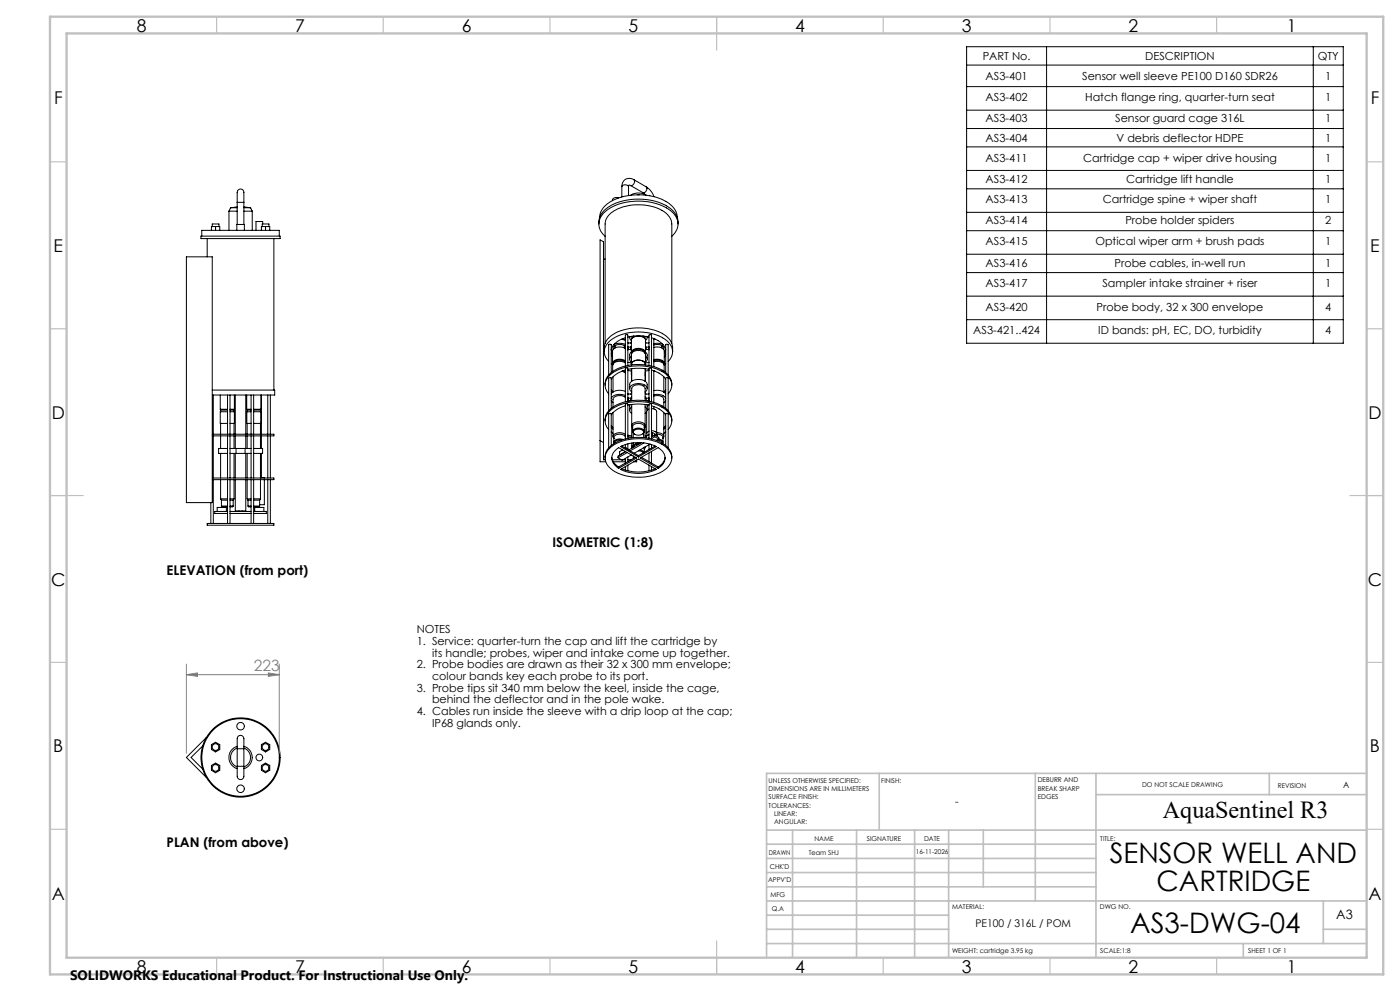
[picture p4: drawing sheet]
<svg xmlns="http://www.w3.org/2000/svg" width="420mm" height="297mm" viewBox="0 0 420 297" stroke-linecap="round" stroke-linejoin="round" font-family="sans-serif">
<g fill="none" stroke="#000" stroke-width=".3">
<path d="M185.6 59.3l-.5-.1a1 1 0 0 0-1.3 .9M186.5 55.9a1.17 1.17 0 0 1 2.1 0M186.5 55.9v3.1M188.6 55.9v2.7M189.2 55.6l-.5-.1-.1 .4M189.2 58.5a4.6 4.6 0 0 1 4.7 0M189.2 55.6l3.7 2.1M190.2 53.9a2.28 2.28 0 0 0-2.5-.2 2.28 2.28 0 0 0-1.2 2.2M190.2 53.9a1.15 1.15 0 0 1-1 1.7M190.2 53.9l3.7 2.1M191.2 58.4h.6M192.9 57.7l.7 .6"/>
<path d="M193.9 56l1.5 1.5 .8 1.4M193.9 56a1.15 1.15 0 0 1-1 1.7M194.9 58.7h.1M55.9 77h7.8v73.6h-7.8zM60.3 70.8h23.7v.7h-23.7zM60.5 70.8v-1.8h23.3v1.8M62.2 71.5v5.5M63.4 69v-1.1h2.5v1.1M63.7 67.9v-.8h2v.8M64.7 67.9v1.1M68.7 63.3h2.5M68.7 63.3v5.7"/>
<path d="M69.2 62.3h2M69.2 62.3l-.5 1M71 69v-1.7h2.3v1.7M71.2 60.6a7.1 7.1 0 0 1 .2-3.6 1.11 1.11 0 0 1 1.4-.1 1.11 1.11 0 0 1 .4 1.4v2.3M71.2 60.6h2M71.2 60.6v6.7M71.2 62l-2 .3M73.2 63.3h2.5M73.2 62.3h2M73.2 60.6v6.7M73.2 62l2 .3M75.2 62.3l.5 1"/>
<path d="M75.7 63.3v5.7M78.4 69v-1.1h2.5v1.1M78.7 67.9v-.8h2v.8M78.8 67.1v-.7h-2v2.6M79.7 67.9v1.1M82.2 71.5v45.4M179.7 67.1a5.5 5.5 0 0 1 3.3-5.3 17.9 17.9 0 0 1 18.3 .8 5.2 5.2 0 0 1 2.1 4.5M179.9 65.1a6.4 6.4 0 0 1 4.8-5.4 17.6 17.6 0 0 1 16.4 1.6 4.9 4.9 0 0 1 2.1 3.8M179.9 65.1h.1M181 77.6h.5M181.5 70.8a4.7 4.7 0 0 1 .6-7.8 17.8 17.8 0 0 1 19.2 .2 4.6 4.6 0 0 1 .2 7.6M203.2 65.1h.1"/>
<path d="M63.7 116.9h18.7v1.5h-18.7M64 118.4v11.7M66.1 118.4v4.3M68.3 118.4v11.7M69 118.4v11.7M70.3 118.4v4.3M70.6 118.4v11.7M73.7 118.4v11.7M74 118.4v4.3M75.3 118.4v11.7M76.1 118.4v11.7M78.3 118.4v4.3"/>
<path d="M78.4 118.4v11.7M80.3 118.4v11.7M81.1 118.4v11.7M181.3 105.4a5.8 5.8 0 0 1 4.5-6.1 15.5 15.5 0 0 1 14.3 1.6 4.7 4.7 0 0 1 1.7 4.5M181.5 115.4a4.9 4.9 0 0 1 3.2-4.6 15.1 15.1 0 0 1 15.2 1 4.3 4.3 0 0 1 1.6 3.6M181.5 102.9v-35.8a5.5 5.5 0 0 1 4.2-4.7 15 15 0 0 1 14.2 1.6 4.6 4.6 0 0 1 1.6 3.1v35.8M182.6 118a4 4 0 0 1 1.2-6.2 14.9 14.9 0 0 1 16.1 .4 3.9 3.9 0 0 1 .5 5.8M182.6 108.3a4 4 0 0 1 .8-6.5 15.2 15.2 0 0 1 16.7 .3 4 4 0 0 1 .3 6.2M183.4 117.2l.3 .4M183.4 106.1l.4 .9M183.4 109l.4 .3M183.4 111.7v-8.3l-.5-.3-.3 .3v9"/>
<path d="M183.4 104.8l.4 1M183.9 112.9v4.6l-.5-.7M184.2 103.3l1.7-.4 1.7 .4M184.2 103.8l.3 .2M184.5 103.5v.8M186.4 101.7l1.2 .3M186.5 111.3l1.1 .5M186.7 111.2l.9 .5M186.8 101.5l.4 .3M187.3 104l.3-.2a2.46 2.46 0 0 0-3.7 .6l.1 .3M187.3 103.5v.8M187.6 108.8a2.82 2.82 0 0 0-3.8 .5v2"/>
<path d="M187.6 108.5a2.46 2.46 0 0 0-3.7 .6M187.6 108.2a2.71 2.71 0 0 0-3.8 .6l.1 .4M187.6 104.5a2.58 2.58 0 0 0-3.8 .7v3.7M187.6 101.2l-.2 .1a5.7 5.7 0 0 0-4 3.5l.4 .5M187.6 119.1a2.49 2.49 0 0 0-3.7 .6v2.3M187.6 118.6a3.5 3.5 0 0 0-4.2 .7M187.6 117.3a3.5 3.5 0 0 0-4.2 .8M187.6 110.9l-.3 .1a7.5 7.5 0 0 0-3.9 2.6M188.3 103.9l.2 .5-.2 .5M188.3 119.2l.2 .5-.2 .5v-9.7l-.4-.2-.3 .2v9.9M188.3 110.7l2.6-.3 3.8 .3M188.3 109.5v-9l-.4-.2-.3 .2v9.2"/>
<path d="M188.3 101l3.1-.4 3.3 .4M188.3 111.1l1.1 .1M188.3 108.6l1.1 .2M188.9 101.1v-.2l.1 .6 .4 .5M188.9 116.4v-1.2a2.72 2.72 0 0 1 3.6-1.4 1.86 1.86 0 0 1 1.7 1.4v1.2M189.4 105.7v-3.8a2.51 2.51 0 0 1 3.7-.7l.5 .6v3.9M189.4 105.5l-.5 .7v1.4M189.4 102.5l-.2 .3-.9-.1M189.4 103.8a.89 .89 0 0 0 0 1.2M189.4 110.5v1.6M189.4 104h-1v.7h1M189.4 109.1v-2.8a2.37 2.37 0 0 1 3.6-.9l.6 .8v3.2"/>
<path d="M189.4 108.3v1.1M189.4 106.7a1.05 1.05 0 0 0 0 1.8M189.5 109.4a1.46 1.46 0 0 1 1.8-1.5h.3a1.49 1.49 0 0 1 2 1.5M189.5 106a1.39 1.39 0 0 1 1.7-1.6h.3a1.58 1.58 0 0 1 2.1 1.6M189.5 109.4a1.98 1.98 0 0 1 3-1.3l.2 .1a1.03 1.03 0 0 1 .8 1.2M189.5 112.4l-.1 1.9M189.5 105.9a2.33 2.33 0 0 1 4-.1v.1M189.5 111.7v.8M189.5 117.8l-.3 .3-.9-.1M189.5 119.3h-1.1v.7l1.1 .1v-3.7a2.32 2.32 0 0 1 4 0v3.7l1.2-.1M189.5 117.4a1.23 1.23 0 0 1-.5-1.4 1.23 1.23 0 0 1 1.2-.9 2.98 2.98 0 0 1 4 1.3l-.7 1M189.5 119l-.3 .5 .1 .6"/>
<path d="M189.5 110.5v3.8M189.6 100.8v.7M190.1 100.7v.3M193 100.7l-.1 .3M193.4 100.8l.1 .7M193.5 112.4l.1 1.9M193.5 111.7l.1 .8M193.5 117.8l.3 .3 .9-.1M193.5 119l.4 .4-.1 .7M193.5 110.5v3.8M193.5 119.3h1.2M193.6 108.3v.1"/>
<path d="M193.6 102.5l.2 .3 .9-.1M193.6 106.7a1.03 1.03 0 0 1 0 1.8M193.6 105.5l.5 .7 .1 1.4M193.6 103.8a.89 .89 0 0 1 0 1.2M193.6 110.5v1.6M193.6 104h1.1M193.6 104.7h1.1M194.1 100.9v.6l-.5 .5M194.2 100.9v.2M194.7 103.9l-.2 .5 .2 .5M194.7 119.2l-.2 .5 .2 .5v-9.8l.5-.1 .2 .2v9.9M194.7 109.5v-9.1l.4-.1 .3 .2v9.2"/>
<path d="M194.7 111.1l-1.1 .1M194.7 108.6l-1.1 .2M195.4 101.2a6 6 0 0 1 4.3 3.6l-.4 .5M195.4 110.9l.3 .1a7.4 7.4 0 0 1 4 2.6M196.1 108.4l1.2-.1a1.79 1.79 0 0 1 1.9 1.2v1.8M196.1 108.1a2.14 2.14 0 0 1 3 1M196.1 107.8l1-.1a1.62 1.62 0 0 1 2.1 1.5M196.1 104.1l1-.1a1.93 1.93 0 0 1 2.2 1.2v3.7M196.1 103.4l.5-.1a1.92 1.92 0 0 1 2.5 1.2v.2M196.1 103l1.1-.1 1.7 .4M196.1 118.3l1.1-.1a2.77 2.77 0 0 1 2.5 1.1M196.1 117.1l1.1-.1a2.66 2.66 0 0 1 2.5 1.1"/>
<path d="M196.1 118.7l.5-.1a2.02 2.02 0 0 1 2.5 1.1v2.3M196.1 101.5v8.4M196.1 111.1v9.5M196.3 101.5l-.2 .1M196.4 111.2l-.3 .1M196.5 111.3l-.4 .1M196.6 101.7l-.5 .1M198.5 103.5v.8M198.9 103.8l-.4 .2M199.1 112.9v4.6M199.7 117.2l-.3 .4M199.7 116.8l-.6 .7"/>
<path d="M199.7 106.1l-.4 .9M199.7 109l-.5 .3M199.7 111.7v-8.4l.4-.2 .3 .3v9M199.7 104.8l-.4 1M63.7 130.1h18.5v.5h-18.5M64 130.6v12.7M66.1 122.7h2.2M66.1 122.7l.1 .2M66.2 122.9h2.1M66.2 122.9v.5M66.2 126.9v3.2M66.2 130.6v3.8"/>
<path d="M66.2 135.9v7.4M68.3 123.4h-2.2v3.5h2.2M68.3 134.4h-2.7v1.5h2.7M68.3 130.6v12.7M69 123.4h1.3v3.5h-1.3M69 122.7h1.3M69 122.9h1.2M69 135.9h1.8M69 134.4h1.8M69 130.6v12.7M70.2 122.9v.5M70.2 126.9v3.2"/>
<path d="M70.2 130.6v3.8M70.2 135.9v7.4M70.3 122.7l-.1 .2M70.6 130.6v3.8M70.6 135.9v7.4M70.8 135.9h2.7M70.8 134.4h2.7M70.8 134.4v1.5M73.5 135.9h1.8M73.5 134.4h1.8M73.5 134.4v1.5M73.7 130.6v3.8"/>
<path d="M73.7 135.9v7.4M74 122.7h1.3M74 122.7l.2 .2M74.2 122.9h1.1M74.2 122.9v.5M74.2 126.9v3.2M74.2 130.6v3.8M74.2 135.9v7.4M75.3 123.4h-1.3v3.5h1.3M75.3 130.6v12.7M76.1 123.4h2.1v3.5h-2.1M76.1 122.7h2.2"/>
<path d="M76.1 122.9h2M76.1 134.4h2.7v1.5h-2.7M76.1 130.6v12.7M78.1 122.9v.5M78.1 126.9v3.2M78.1 130.6v3.8M78.1 135.9v7.4M78.3 122.7l-.2 .2M78.4 130.6v3.8M78.4 135.9v7.3M80.3 130.6v12.7M81.1 130.6v12.7"/>
<path d="M180 132l1 .6M181.5 137.3a5 5 0 0 1 3.7-4.9 14.6 14.6 0 0 1 15 1.6 4.1 4.1 0 0 1 1.3 3.3M181.5 126.1a5.4 5.4 0 0 1 4.2-5.1 15 15 0 0 1 14.2 1.6 4.2 4.2 0 0 1 1.6 3.5M181.6 137.8h-.6v-65.3l-1-.6v66.5h1.7M182.6 128.7a4 4 0 0 1 1.2-6.2 14.9 14.9 0 0 1 16.1 .4 3.8 3.8 0 0 1 .5 5.8M182.7 134.6a14 14 0 0 1 13.2-2.5 6.7 6.7 0 0 1 5.6 4.9 5.4 5.4 0 0 1-4.2 5 14.7 14.7 0 0 1-14.5-1.9 3.7 3.7 0 0 1-.1-5.5zM183.4 120.1l.5 .6M183.4 127.9l.5 .7M183.4 129.5l.5 .4M183.4 133.5v-9.4l-.4-.2-.4 .2v10.1M183.4 127.5l.5 .7M183.4 122.4v-9.1l-.5-.1-.3 .2v9.7"/>
<path d="M183.6 137.1a3.8 3.8 0 0 0 2 2.8M183.7 137.8h2.8M183.9 123.6v7.2M184 138.4h3.6M184.1 131.4h.1M184.5 135l1.1-.8 5.4 3.1-5.4 3.1a3.2 3.2 0 0 1-1.1-5.4zM185.6 139.9v.5M185.9 136.3v.1M185.9 136.4l-.5 .3v.5M186.2 133.8a12.6 12.6 0 0 1 10.7 0l-5.4 3.1zM186.4 131.9h-.5a1.27 1.27 0 0 0-1.5 .9M186.5 133.7l5 2.9"/>
<path d="M186.8 134.8l-.9 .6v.9M186.9 137.8h.7M186.9 131.7l-.9-.2a1.29 1.29 0 0 0-1.7 1.4M187.6 130.9a2.13 2.13 0 0 0-3.5 .2v1.5M187.6 130.2a2.58 2.58 0 0 0-3.7 .5l.2 .7M187.6 121.6l-.3 .1a7.5 7.5 0 0 0-3.9 2.6M187.6 133.2v1.1M187.6 137.4v1.4M187.6 139.8v1.1M187.6 135.3l-1.7 1M187.7 135.4l-1.8 1M187.8 134.3v.1"/>
<path d="M187.8 134.3l.9 .5M187.8 134.3h-.1M188.2 135.6l-2.8 1.6M188.3 131.4v-10.2l-.4-.2-.3 .2v10.3M188.3 130.8l1.2 .3M188.3 121.4l3.2-.3 3.2 .3M188.3 130.4l1.2 .2M188.3 133v1.5M188.3 136.9v1.5M188.3 139.4v1.7M188.3 137.8h1M188.4 120.2h.3"/>
<path d="M189 121.3l-.1 1.6M189.4 136.3l-2.7 1.6-1.3-.7M189.5 122a1.11 1.11 0 0 0 0 1.9M189.5 121.2v10M189.5 132.8v1.3M189.8 129.3v-1.4a2.04 2.04 0 0 1 3.5 0v1.4M189.8 128.1a.98 .98 0 0 1-.1-1.1 .98 .98 0 0 1 1-.5l.9-.1a1.43 1.43 0 0 1 1.9 1.5l-.2 .2M190 133.9l-.2 .3M190 133.3l-.4 .5v.5M190 129.8v1.4M190 132.7v1.1M190 136.7v.7"/>
<path d="M190.1 129.1a1.91 1.91 0 0 1 3 .4 1.75 1.75 0 0 1-3.1 0zM190.1 138.4h.9M190.2 130a.86 .86 0 0 1-.4-1.1 .86 .86 0 0 1 1-.5l.5-.1a1.37 1.37 0 0 1 1.9 1.3l-.3 .4M190.6 138.1l.4 .3M190.6 137.1l-5 2.8M191 137.9v.5M191 133.1v.4M191.5 135.1l1 .2 .5 .4M191.5 136.6v.3M191.8 133h-.4a.97 .97 0 0 0-1.2 .9M192 132.9h-.3a1.18 1.18 0 0 0-1.7 1.2M192 134.8l.9 .3 .3 .5"/>
<path d="M192.1 137.3l5.3-3.1a3.4 3.4 0 0 1 2.1 3.1 3.4 3.4 0 0 1-2.1 3.1zM192.4 132.7l-3.8 2.2M192.4 137.1l5 2.8M193.1 129.8v1.4M193.2 132.7l-4.1 2.4M193.2 134.1l.1 1.4M193.3 128.1h.1M193.5 134.1l-.2 .5M193.5 121.2v10M193.8 131l-.3 .1M194 123.4l-.5 .5M194.1 121.3l.1 1.6-.7-.9"/>
<path d="M194.3 130.5l-.8 .1M194.6 120.2h-.2M194.7 129.2a.71 .71 0 0 0-.6 .5 .71 .71 0 0 0 .2 .8M194.7 122.6l-.7 .7v6.7M194.7 131.3v-10.2l.5-.1 .2 .2v10.3M194.7 133.3v1.4M194.7 135.7v2.7M194.7 139.4v1.7M194.7 130.3l-.9 .5v.4M194.7 131.2l-.2 .1M195 133.1l-4.7 2.7M195.4 129.1h.3a.97 .97 0 0 1 1.2 1.2"/>
<path d="M195.4 122.4l.3 .1a1.24 1.24 0 0 1 1.3 .8v6.7M195.4 121.6l.3 .1a7.4 7.4 0 0 1 4 2.6M195.4 133.2v1.1M195.4 135.3v3.5M195.4 139.8v1.1M195.8 129.6v1M195.8 129.6l1.4 .9v.3M195.8 130.6l.1 .1M195.8 129.6l-.4 .3M195.8 130.6l-.4 .2M195.9 130.7l-.5 .2M196.1 121.8v.8"/>
<path d="M196.4 130.4l-.5 .3M196.4 130.4v.5M196.4 130.9l-1 .5M196.4 130.4l1.2 .7v.5M196.4 130.9l1.2 .7M196.5 133.7l-5 2.9M197 130.1h.3a1.48 1.48 0 0 1 1.6 1v1.5M197 129.7h.2a1.37 1.37 0 0 1 1.8 1.6l-.1 .1M197.2 131.9a1.32 1.32 0 0 1 1.5 .9M197.4 139.9v.5M197.6 131.6a1.09 1.09 0 0 1 1.2 1.3M197.6 131.6l-.7 .4"/>
<path d="M198.9 131.4h.1M199.1 123.6v7.2M199.5 137.1a4 4 0 0 1-2.1 2.8M199.7 120.1l-.6 .6M199.7 127.9l-.6 .7M199.7 129.5l-.6 .4M199.7 133.5v-9.5l.4-.1 .3 .2v10.1M199.7 127.5l-.6 .7M199.7 122.4v-9.1l.5-.1 .2 .1v9.8M62.2 156.9h20v.5h-20zM63.3 150.6v6.3M63.7 143.3h18.5v.5h-18.5"/>
<path d="M64 143.8v13.1M65.2 153.3v-1.2h2.7v1.2M66.2 149.5h2.1M66.2 149.5l.2 .4M66.2 143.8v5.7M66.4 149.9h1.9M66.4 151.7l.2 .2h1.7M66.4 151.7h1.9M66.4 149.9v1.8M68.3 143.8v13.1M68.3 153.3h-3.9v.6h3.9M69 149.5h1.2"/>
<path d="M69 149.9h1M69 151.7h1M69 143.8v13.1M69 153.3h6.3M69 153.9h6.3M70 151.7l-.3 .2h-.7M70 149.9v1.8M70.2 149.5l-.2 .4M70.2 143.8v5.7M70.6 143.8v9.3h3.1v-9.3M71.7 153.1v.2M72.7 153.1v.2"/>
<path d="M74.2 149.5h1.1M74.2 149.5l.2 .4M74.2 143.8v5.7M74.4 149.9h.9M74.4 151.7h.9M74.4 151.7l.2 .2h.7M74.4 149.9v1.8M75.3 143.8v13.1M76.1 149.5h2M76.1 149.9h1.8M76.1 151.7h1.8M76.1 143.8v13.1"/>
<path d="M76.1 153.3h3.8v.6h-3.8M76.4 153.3v-1.2h2.8v1.2M77.9 151.7l-.2 .2h-1.6M77.9 149.9v1.8M78.1 143.2l1.2 .1M78.1 149.5l-.2 .4M78.1 143.8v5.7M79.3 143.8v7.5h-1.4M80.3 143.8v13.1M81.1 143.8v13.1M186.2 140.7l5.3-3.1 5.4 3.1a12.6 12.6 0 0 1-10.7 0zM186.5 140.4a12.7 12.7 0 0 0 10 0"/>
<path d="M60.8 223.6l-3.5 3.4 3.5 3.5M61.9 221l-6 6 6 6M63.4 223.2l1.3-.7 1.2 .7v1.4l-1.2 .8-1.3-.8zM63.4 229.4l1.3-.7 1.2 .7v1.5l-1.2 .7-1.3-.7zM71.2 224.4a7.4 7.4 0 0 1 .2-3.7 1.12 1.12 0 0 1 1.4 0 1.12 1.12 0 0 1 .4 1.3v2.4M71.2 229.7a7.4 7.4 0 0 0 .2 3.6 1.11 1.11 0 0 0 1.4 .1 1.11 1.11 0 0 0 .4-1.4v-2.3M71.2 224.2a3 3 0 0 0-2 2.8 3 3 0 0 0 2 2.8M71.2 223.7a3.5 3.5 0 0 0-2.5 3.3 3.5 3.5 0 0 0 2.5 3.4M71.2 224.4h2M71.2 229.7h2M71.2 224.4v5.3M73.2 224.2a2.98 2.98 0 0 1 2 2.8 2.98 2.98 0 0 1-2 2.8"/>
<path d="M73.2 223.7a3.5 3.5 0 0 1 2.5 3.3 3.5 3.5 0 0 1-2.5 3.4M73.2 224.4v5.3M78.4 223.2l1.3-.7 1.2 .7v1.4l-1.2 .8-1.3-.8zM78.4 229.4l1.3-.7 1.2 .7v1.5l-1.2 .7-1.3-.7z"/>
<circle cx="72.2" cy="217.7" r="1.13"/>
<circle cx="64.7" cy="223.9" r="1.01"/>
<circle cx="64.7" cy="230.1" r="1.01"/>
<circle cx="72.2" cy="227" r="11.9"/>
<circle cx="72.2" cy="227" r="11.6"/>
<circle cx="72.2" cy="236.4" r="1.13"/>
<circle cx="77.8" cy="227" r="1.01"/>
<circle cx="79.7" cy="223.9" r="1.01"/>
<circle cx="79.7" cy="230.1" r="1.01"/>
</g>
<path d="M55.9 199v26.7M83.8 199v26.7M55.9 202.2l3.3-.5v1zM55.9 202.2h27.9" fill="none" stroke="#808080" stroke-width=".3"/>
<g fill="none" stroke="#c0c0c0" stroke-width=".35">
<path d="M65 5v5M115 5v5M165 5v5M215 5v10M265 5v5M315 5v5M365 5v5M15 48.5h5M410 48.5h5M15 98.5h5M410 98.5h5M15 148.5h10"/>
<path d="M405 148.5h10M15 198.5h5M410 198.5h5M15 248.5h5M410 248.5h5M65 287v5M115 287v5M165 287v5M215 282v10M265 287v5M315 287v5M365 287v5"/>
</g>
<g fill="none" stroke="#c0c0c0" stroke-width=".5">
<path d="M263.8 231.8v17M310.6 231.8v38.2M328.8 231.8v55.2M328.8 238.2h81.2M380.8 231.8v6.4M410 231.8h-180v55.2M230 248.8h180M230 257.3h98.8M230 253h98.8M237.8 248.8v38.2M257 248.8v38.2M274.4 248.8v38.2"/>
<path d="M284.6 248.8v38.2M295 248.8v17M230 265.8h98.8M230 261.5h98.8M230 278.5h54.6M230 274.3h54.6M230 270h180M397 278.5h13M397 270v12.8M230 282.8h180M373 282.8v4.2"/>
</g>
<path d="M15 5h400v287h-400zM20 10h390v277h-390z" fill="none" stroke="#c0c0c0" stroke-width=".7"/>
<path d="M55.9 202.2l3.3-.5v1z" fill="#808080"/>
<path d="M80.5 201.7l3.3 .5-3.3 .5z" fill="none" stroke="#808080" stroke-width=".3"/>
<path d="M80.5 201.7l3.3 .5-3.3 .5z" fill="#808080"/>
<g fill="none" stroke="#000" stroke-width=".3">
<path d="M290 14h113v88.9h-113zM290 19.5h113M314 14v88.9M394 14v88.9M290 26h113M290 33h113M290 38.5h113M290 44h113M290 51.1h113M290 56.6h113M290 63.6h113M290 69.1h113"/>
<path d="M290 76.2h113M290 81.7h113M290 88.8h113M290 95.8h113"/>
</g>
<g font-size="8.5">
<text x="332.9" y="258.8">SENSOR WELL AND</text>
<text x="347" y="266.9">CARTRIDGE</text>
<text x="339" y="279.7">AS3-DWG-04</text>
</g>
<text font-size="7.3" x="348.9" y="245.1">AquaSentinel R3</text>
<g font-size="5.3">
<text x="41" y="9.5">8</text>
<text x="88.5" y="9.5">7</text>
<text x="138.5" y="9.5">6</text>
<text x="188.5" y="9.5">5</text>
<text x="238.5" y="9.5">4</text>
<text x="288.5" y="9.5">3</text>
<text x="338.5" y="9.5">2</text>
<text x="386" y="9.5">1</text>
<text x="16.2" y="31.2">F</text>
<text x="411.2" y="31.2">F</text>
<text x="16.1" y="75.5">E</text>
<text x="411.1" y="75.5">E</text>
<text x="15.5" y="125.5">D</text>
<text x="410.5" y="125.5">D</text>
<text x="15.4" y="175.5">C</text>
<text x="410.4" y="175.5">C</text>
<text x="16" y="225.5">B</text>
<text x="411" y="225.5">B</text>
<text x="15.5" y="269.7">A</text>
<text x="410.5" y="269.7">A</text>
<text x="41" y="291.5">8</text>
<text x="88.5" y="291.5">7</text>
<text x="138.5" y="291.5">6</text>
<text x="188.5" y="291.5">5</text>
<text x="238.5" y="291.5">4</text>
<text x="288.5" y="291.5">3</text>
<text x="338.5" y="291.5">2</text>
<text x="386" y="291.5">1</text>
</g>
<text font-size="4.7" fill="#808080" x="76.2" y="201.2">223</text>
<text font-size="4.1" x="21" y="293.7">SOLIDWORKS Educational Product. For Instructional Use Only.</text>
<g font-size="4">
<text x="165.7" y="163.8">ISOMETRIC (1:8)</text>
<text x="50" y="172.4">ELEVATION (from port)</text>
<text x="50" y="253.9">PLAN (from above)</text>
</g>
<text font-size="3.9" x="400.9" y="275.5">A3</text>
<g font-size="3.3">
<text x="294.8" y="18">PART No.</text>
<text x="343.5" y="18">DESCRIPTION</text>
<text x="395.4" y="18">QTY</text>
<text x="295.7" y="23.9">AS3-401</text>
<text x="324.6" y="23.9">Sensor well sleeve PE100 D160 SDR26</text>
<text x="397.6" y="23.9">1</text>
<text x="295.7" y="30.4">AS3-402</text>
<text x="325.5" y="30.4">Hatch flange ring, quarter-turn seat</text>
<text x="397.6" y="30.4">1</text>
<text x="295.7" y="36.6">AS3-403</text>
<text x="334.6" y="36.6">Sensor guard cage 316L</text>
<text x="397.6" y="36.6">1</text>
<text x="295.7" y="42.5">AS3-404</text>
<text x="334.9" y="42.5">V debris deflector HDPE</text>
<text x="397.6" y="42.5">1</text>
<text x="295.7" y="48.4">AS3-411</text>
<text x="324.9" y="48.4">Cartridge cap + wiper drive housing</text>
<text x="397.6" y="48.4">1</text>
<text x="295.7" y="54.7">AS3-412</text>
<text x="337.9" y="54.7">Cartridge lift handle</text>
<text x="397.6" y="54.7">1</text>
<text x="295.7" y="61">AS3-413</text>
<text x="330.9" y="61">Cartridge spine + wiper shaft</text>
<text x="397.6" y="61">1</text>
<text x="295.7" y="67.3">AS3-414</text>
<text x="337.6" y="67.3">Probe holder spiders</text>
<text x="397.6" y="67.3">2</text>
<text x="295.7" y="73.5">AS3-415</text>
<text x="328.6" y="73.5">Optical wiper arm + brush pads</text>
<text x="397.6" y="73.5">1</text>
<text x="295.7" y="80.1">AS3-416</text>
<text x="334.4" y="80.1">Probe cables, in-well run</text>
<text x="397.6" y="80.1">1</text>
<text x="295.7" y="86.1">AS3-417</text>
<text x="330.7" y="86.1">Sampler intake strainer + riser</text>
<text x="397.6" y="86.1">1</text>
<text x="295.7" y="93.2">AS3-420</text>
<text x="329" y="93.2">Probe body, 32 x 300 envelope</text>
<text x="397.6" y="93.2">4</text>
<text x="292" y="100.2">AS3-421..424</text>
<text x="329.4" y="100.2">ID bands: pH, EC, DO, turbidity</text>
<text x="397.6" y="100.2">4</text>
<text x="125" y="189.8">NOTES</text>
<text x="125" y="193.3">1. Service: quarter-turn the cap and lift the cartridge by</text>
<text x="129.6" y="196.8">its handle; probes, wiper and intake come up together.</text>
<text x="125" y="200.3">2. Probe bodies are drawn as their 32 x 300 mm envelope;</text>
<text x="129.6" y="203.8">colour bands key each probe to its port.</text>
<text x="125" y="207.3">3. Probe tips sit 340 mm below the keel, inside the cage,</text>
<text x="125" y="214.3">4. Cables run inside the sleeve with a drip loop at the cap;</text>
<text x="129.6" y="210.8">behind the deflector and in the pole wake.</text>
<text x="129.6" y="217.8">IP68 glands only.</text>
</g>
<g font-size="3.2">
<text x="286.6" y="241.4">-</text>
<text x="292.6" y="277.9">PE100 / 316L / POM</text>
</g>
<text font-size="2.5" x="402.9" y="236.1">A</text>
<g font-size="2">
<text x="230.6" y="234.6">UNLESS OTHERWISE SPECIFIED:</text>
<text x="230.6" y="237.1">DIMENSIONS ARE IN MILLIMETERS</text>
<text x="230.6" y="239.6">SURFACE FINISH:</text>
<text x="264.4" y="234.6">FINISH:</text>
<text x="311.3" y="234.5">DEBURR AND</text>
<text x="311.3" y="237">BREAK SHARP</text>
<text x="311.3" y="239.5">EDGES</text>
<text x="342.6" y="236">DO NOT SCALE DRAWING</text>
<text x="383.3" y="236.2">REVISION</text>
<text x="230.6" y="242.1">TOLERANCES:</text>
<text x="232.2" y="244.6">LINEAR:</text>
<text x="232.2" y="247.1">ANGULAR:</text>
<text x="244.3" y="252">NAME</text>
<text x="260" y="251.9">SIGNATURE</text>
<text x="277.2" y="251.9">DATE</text>
<text x="330.1" y="251.9">TITLE:</text>
<text x="230.6" y="256.1">DRAWN</text>
<text x="242.6" y="256.1">Team SHJ</text>
<text x="274.8" y="255.9">16-11-2026</text>
<text x="230.9" y="260.3">CHK'D</text>
<text x="230.4" y="264.4">APPV'D</text>
<text x="231.1" y="268.8">MFG</text>
<text x="231.5" y="273">Q.A</text>
<text x="285.6" y="272.5">MATERIAL:</text>
<text x="330" y="272.5">DWG NO.</text>
<text x="285.6" y="285.5">WEIGHT: cartridge 3.95 kg</text>
<text x="330.1" y="285.6">SCALE:1:8</text>
<text x="374.5" y="285.6">SHEET 1 OF 1</text>
</g>
</svg>
